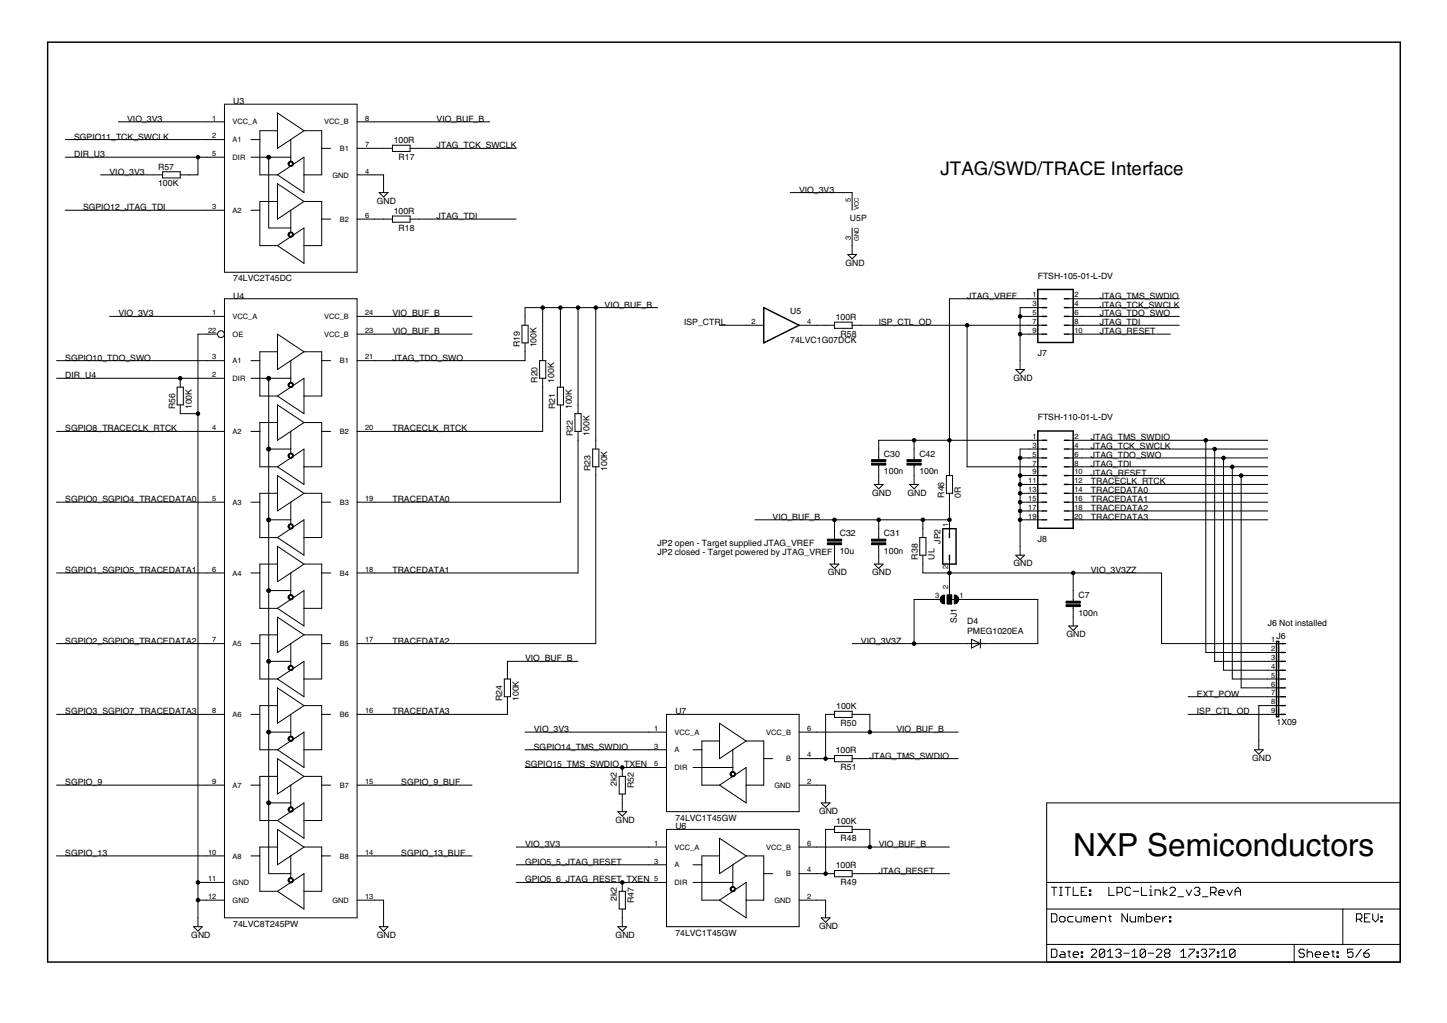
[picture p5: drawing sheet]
<svg xmlns="http://www.w3.org/2000/svg" width="297mm" height="210mm" viewBox="0 0 297 210" stroke-linecap="round" stroke-linejoin="round" font-family="sans-serif">
<g fill="#000" stroke="#000" stroke-width=".3">
<path d="M9.8 8.7v188.7zM9.8 8.7h277.6zM287.4 8.7v188.7zM213 59.4v10.9zM213 59.4h7.3zM156.8 63.1l7.2 3.6zM156.8 63.1v7.3zM156.8 70.4l7.2-3.7zM213 70.3h7.3zM214 61.3h.9zM214 63.1h.9zM214 64.9h.9z"/>
<path d="M214 66.7h.9zM214 68.6h.9zM218.5 61.3h.9zM218.5 63.1h.9zM218.5 64.9h.9zM218.5 66.7h.9zM218.5 68.6h.9zM220.3 59.4v10.9zM213 88.4v20zM214 90.3h.9zM214 92.1h.9zM214 94h.9z"/>
<path d="M214 95.8h.9zM214 97.6h.9zM214 99.4h.9zM218.5 90.3h.9zM218.5 92.1h.9zM218.5 94h.9zM218.5 95.8h.9zM218.5 97.6h.9zM218.5 99.4h.9zM213 88.4h7.3zM193.5 115.7h2.8zM193.5 108.5v7.2z"/>
<path d="M194.9 113.9v.9zM194.9 109.4v.9zM196.3 108.5v7.2zM193.5 108.5h2.8zM213 108.4h7.3zM214 101.2h.9zM214 103h.9zM214 104.8h.9zM214 106.7h.9zM218.5 101.2h.9zM218.5 103h.9zM218.5 104.8h.9z"/>
<path d="M218.5 106.7h.9zM220.3 88.4v20zM262 131.6v15zM262 131.6h.5zM263 135.7h.9zM263 133.9h.9zM263 132.1h.9zM263 137.5h.9zM263 139.3h.9zM262 146.6v.4zM262 147h.5zM262.5 131.6v15.4z"/>
<path d="M263 146.6h.9zM263 141.1h.9zM263 143h.9zM263 144.8h.9zM9.8 197.4h277.6z"/>
</g>
<g fill="#000" stroke="#000" stroke-width=".21">
<path d="M31.6 35.9h1.8zM20.7 35.9h10.9zM33.4 36.5h3.6zM33.4 35.2v1.3zM33.4 35.2h3.6zM37 35.2v1.3zM37 35.9h1.8zM38.8 35.9h1.8zM13.4 32.3h27.2zM40.6 32.3v3.6zM42.4 28.6h3.7zM42.4 32.3h3.7z"/>
<path d="M42.4 25h3.7zM24.3 25h18.1zM13.4 28.6h29zM40.6 32.3h1.8zM46.1 21.4h27.2zM53.3 28.6v7.3zM53.3 26.8v1.8zM53.3 26.8h3.7zM51.5 28.6h1.8zM51.5 32.3h3.7zM57 23.2l5.4 3.6zM57 26.8v3.6z"/>
<path d="M57 23.2v3.6zM57 35.9l5.4 3.6zM53.3 35.9h3.7zM57 37.7l5.4 3.6zM57 30.4l2.7-1.8zM59.7 32.3v.9zM59.7 28.6v3.7zM55.2 32.3h4.5zM59.7 28.6l2.7-1.8zM57 35.9l5.4-3.6zM62.4 35.9v3.6zM62.4 32.3v3.6z"/>
<path d="M62.4 35.9h3.6zM66 30.4v5.5zM66 26.8v3.6zM62.4 26.8h3.6zM66 30.4h1.9zM73.3 21.4v34.5zM73.3 25h3.6zM73.3 35.9h3.6zM73.3 30.4h3.6zM76.9 25h23.6zM77.8 39.5h1.9zM78.7 37.7v1.8z"/>
<path d="M78.7 30.4h1.9zM78.7 35.9v1.8zM76.9 35.9h1.8zM76.9 30.4h1.8zM79.7 39.5l-1 .9zM80.6 31.1h3.6zM80.6 29.8v1.3zM80.6 29.8h3.6zM84.2 29.8v1.3zM84.2 30.4h1.8zM86 30.4h20zM174.9 39.5v3.6z"/>
<path d="M162.2 39.5h12.7zM42.4 43.1h3.7zM13.4 43.1h29zM46.1 21.4v34.5zM53.3 43.1v7.3zM53.3 41.3v1.8zM53.3 41.3h3.7zM51.5 43.1h1.8zM55.2 32.3v14.5zM57 41.3v3.7zM57 37.7v3.6zM57 50.4l5.4 3.6z"/>
<path d="M53.3 50.4h3.7zM57 45l2.7-1.9zM59.7 46.8v.9zM59.7 43.1v3.7zM55.2 46.8h4.5zM59.7 43.1l2.7-1.8zM57 50.4l5.4-3.6zM62.4 50.4v3.6zM62.4 46.8v3.6zM62.4 50.4h3.6zM66 45v5.4zM66 41.3v3.7z"/>
<path d="M62.4 41.3h3.6zM66 45h1.9zM46.1 55.9h27.2zM73.3 45h3.6zM77.8 39.5l.9 .9zM78.7 45h1.9zM76.9 45h1.8zM80.6 45.6h3.6zM80.6 44.3v1.3zM80.6 44.3h3.6zM84.2 44.3v1.3zM84.2 45h1.8z"/>
<path d="M86 45h20zM174 52.2h1.8zM174.9 46.8v3.6zM174.9 50.4v1.8zM174 52.2l.9 .9zM175.8 52.2l-.9 .9zM36.4 79.4v3.7zM37 77.6v1.8zM11.6 77.6h25.4zM36.4 79.4h1.2zM40.6 68.6h1.8zM42.4 74h3.7z"/>
<path d="M42.4 77.6h3.7zM42.4 64.9h3.7zM42.4 68.6h2.3zM22.5 64.9h19.9zM11.6 74h30.8zM37 77.6h5.4zM46.1 61.3h27.2zM53.3 72.2v1.8zM53.3 72.2h3.7zM51.5 74h1.8zM51.5 77.6h3.7zM57 68.6l5.4 3.6z"/>
<path d="M57 72.2v3.6zM57 68.6v3.6zM57 75.8l2.7-1.8zM59.7 77.6v.9zM59.7 74v3.6zM55.2 77.6h4.5zM59.7 74l2.7-1.8zM57 81.3l5.4-3.7zM66 72.2v1.8zM62.4 72.2h3.6zM66 74h1.9zM73.3 61.3v127z"/>
<path d="M73.3 64.9h3.6zM73.3 74h3.6zM73.3 68.6h3.6zM76.9 74h30.9zM76.9 64.9h20zM76.9 68.6h20zM107.1 66.7v3.7zM107.8 64.9v1.8zM107.8 70.4v1.8zM107.8 72.2v1.8zM107.8 63.1v1.8zM107.8 63.1h3.6z"/>
<path d="M108.4 66.7v3.7zM107.1 66.7h1.3zM107.1 70.4h1.3zM110.8 74v3.6zM111.4 72.2v1.8zM111.4 77.6v1.8zM111.4 63.1h3.6zM111.4 63.1v9.1zM112 74v3.6zM110.8 74h1.2zM110.8 77.6h1.2zM114.4 79.4v3.7z"/>
<path d="M115 77.6v1.8zM115 63.1h3.7zM115 63.1v14.5zM114.4 79.4h1.3zM118.7 63.1h3.6zM122.3 63.1h12.7zM153.2 66.7h3.6zM147.7 66.7h5.5zM164 66.7h3.7zM169.5 66.7h1.8zM167.7 66.7h1.8zM171.3 67.4h3.6z"/>
<path d="M171.3 66.1v1.3zM171.3 66.1h3.6zM174.9 66.1v1.3zM174.9 66.7h1.8zM176.7 66.7h21.8zM194.9 61.3v29zM198.5 66.7h12.7zM208.5 75.8h1.8zM209.4 74v1.8zM208.5 75.8l.9 .9zM209.4 63.1v1.8zM209.4 64.9v3.7z"/>
<path d="M209.4 68.6v5.4zM210.3 75.8l-.9 .9zM211.2 61.3h1.8zM211.2 63.1h1.8zM211.2 64.9h1.8zM211.2 66.7h1.8zM211.2 68.6h1.8zM209.4 63.1h1.8zM209.4 64.9h1.8zM209.4 68.6h1.8zM194.9 61.3h16.3zM213 61.3h1z"/>
<path d="M213 63.1h1zM213 64.9h1zM213 66.7h1zM213 68.6h1zM219.4 61.3h.9zM219.4 63.1h.9zM219.4 64.9h.9zM219.4 66.7h.9zM219.4 68.6h.9zM220.3 61.3h1.8zM220.3 63.1h1.8zM220.3 64.9h1.8z"/>
<path d="M220.3 66.7h1.8zM220.3 68.6h1.8zM222.1 61.3h20zM222.1 63.1h20zM222.1 64.9h20zM222.1 66.7h20zM222.1 68.6h18.2zM37 83.1v1.8zM37 84.9h3.6zM37.6 79.4v3.7zM36.4 83.1h1.2zM40.6 68.6v16.3z"/>
<path d="M42.4 88.5h3.7zM11.6 88.5h30.8zM53.3 74v7.3zM53.3 88.5v7.3zM53.3 86.7v1.8zM53.3 86.7h3.7zM51.5 88.5h1.8zM55.2 77.6v14.5zM55.2 92.1v14.6zM57 81.3l5.4 3.6zM53.3 81.3h3.7zM57 83.1l5.4 3.6z"/>
<path d="M57 86.7v3.6zM57 83.1v3.6zM57 95.8l5.4 3.6zM53.3 95.8h3.7zM57 97.6l5.4 3.6zM57 90.3l2.7-1.8zM59.7 92.1v.9zM59.7 88.5v3.6zM55.2 92.1h4.5zM62.4 81.3v3.6zM62.4 77.6v3.7zM62.4 81.3h3.6z"/>
<path d="M59.7 88.5l2.7-1.8zM57 95.8l5.4-3.7zM62.4 95.8v3.6zM62.4 92.1v3.7zM62.4 95.8h3.6zM66 74v7.3zM66 88.5v7.3zM66 86.7v1.8zM62.4 86.7h3.6zM66 88.5h1.9zM73.3 88.5h3.6zM76.9 88.5h34.5z"/>
<path d="M111.4 79.4v9.1zM115 83.1v1.8zM115.7 79.4v3.7zM114.4 83.1h1.3zM118 84.9v3.6zM118.7 83.1v1.8zM118.7 88.5v1.8zM118.7 63.1v20zM119.3 84.9v3.6zM118 84.9h1.3zM118 88.5h1.3zM121.7 92.1v3.7z"/>
<path d="M122.3 90.3v1.8zM122.3 95.8v1.8zM122.3 63.1v27.2zM122.9 92.1v3.7zM121.7 92.1h1.2zM121.7 95.8h1.2zM179.5 99.4h1.8zM180.4 92.1v1.9zM180.4 95.8v1.8zM180.4 94v.3zM180.4 95.4v.4zM180.4 97.6v1.8z"/>
<path d="M180.4 90.3v1.8zM180.4 90.3h7.2zM181.3 99.4l-.9 .9zM186.7 99.4h1.8zM187.6 92.1v1.9zM187.6 95.8v1.8zM187.6 94v.3zM187.6 95.4v.4zM187.6 97.6v1.8zM187.6 90.3h7.3zM187.6 90.3v1.8zM188.5 99.4l-.9 .9z"/>
<path d="M194.3 97.6v3.6zM194.9 95.8v1.8zM194.9 90.3v5.5zM194.3 97.6h1.2zM198.5 66.7v29.1zM209.4 92.1v1.9zM209.4 94v3.6zM209.4 97.6v1.8zM209.4 99.4v1.8zM211.2 90.3h1.8zM211.2 92.1h1.8zM211.2 94h1.8z"/>
<path d="M211.2 95.8h1.8zM211.2 97.6h1.8zM211.2 99.4h1.8zM209.4 92.1h1.8zM209.4 94h1.8zM209.4 97.6h1.8zM209.4 99.4h1.8zM198.5 95.8h12.7zM194.9 90.3h16.3zM213 90.3h1zM213 92.1h1zM213 94h1z"/>
<path d="M213 95.8h1zM213 97.6h1zM213 99.4h1zM219.4 90.3h.9zM219.4 92.1h.9zM219.4 94h.9zM219.4 95.8h.9zM219.4 97.6h.9zM219.4 99.4h.9zM220.3 90.3h1.8zM220.3 92.1h1.8zM220.3 94h1.8z"/>
<path d="M220.3 95.8h1.8zM220.3 97.6h1.8zM220.3 99.4h1.8zM222.1 90.3h25.4zM222.1 92.1h27.2zM222.1 94h29.1zM222.1 95.8h30.9zM222.1 97.6h32.7zM222.1 99.4h38.1zM247.5 90.3h12.7zM249.3 92.1h10.9zM251.2 94h9z"/>
<path d="M253 95.8h7.2zM254.8 97.6h5.4zM42.4 103h3.7zM42.4 117.6h3.7zM11.6 103h30.8zM11.6 117.6h30.8zM53.3 103v7.3zM53.3 101.2v1.8zM53.3 101.2h3.7zM51.5 103h1.8zM53.3 115.7v1.9zM53.3 115.7h3.7z"/>
<path d="M51.5 117.6h1.8zM57 101.2v3.6zM57 97.6v3.6zM57 110.3l5.4 3.6zM53.3 110.3h3.7zM57 112.1l5.4 3.6zM57 115.7v3.7zM57 112.1v3.6zM57 104.8l2.7-1.8zM59.7 106.7v.9zM59.7 103v3.7zM55.2 106.7h4.5z"/>
<path d="M57 119.4l2.7-1.8zM59.7 103l2.7-1.8zM57 110.3l5.4-3.6zM62.4 110.3v3.6zM62.4 106.7v3.6zM62.4 110.3h3.6zM59.7 117.6l2.7-1.9zM66 103v7.3zM66 101.2v1.8zM62.4 101.2h3.6zM66 103h1.9zM66 115.7v1.9z"/>
<path d="M62.4 115.7h3.6zM66 117.6h1.9zM73.3 117.6h3.6zM73.3 103h3.6zM76.9 117.6h41.8zM76.9 103h38.1zM115 84.9v18.1zM118.7 90.3v27.3zM170.4 115.7h1.8zM171.3 113.9v1.8zM170.4 115.7l.9 .9zM171.3 108.5v1.8z"/>
<path d="M171.3 112.1v1.8zM171.3 110.3v.4zM171.3 111.7v.4zM155 106.7h16.3zM171.3 106.7v1.8zM172.2 115.7l-.9 .9zM179.5 115.7h1.8zM180.4 108.5v1.8zM180.4 112.1v1.8zM180.4 110.3v.4zM180.4 111.7v.4zM180.4 113.9v1.8z"/>
<path d="M179.5 115.7l.9 .9zM179.5 99.4l.9 .9zM171.3 106.7h9.1zM180.4 106.7v1.8zM181.3 115.7l-.9 .9zM186.7 99.4l.9 .9zM188.8 110.3v3.6zM189.4 108.5v1.8zM189.4 113.9v1.8zM189.4 115.7v1.9zM189.4 117.6h5.5zM180.4 106.7h9z"/>
<path d="M189.4 106.7v1.8zM190.1 110.3v3.6zM188.8 110.3h1.3zM188.8 113.9h1.3zM194.9 119.4v1.8zM194.9 101.2v1.8zM194.9 106.7v1.8zM194.9 115.7v1.9zM194.9 114.8v.9zM194.9 108.5v.9zM194.9 117.6h25.4zM194.9 117.6v1.8z"/>
<path d="M189.4 106.7h5.5zM194.9 103v3.7zM195.5 97.6v3.6zM194.3 101.2h1.2zM208.5 113.9h1.8zM209.4 112.1v1.8zM208.5 113.9l.9 .9zM209.4 101.2v1.8zM209.4 103v1.8zM209.4 104.8v1.9zM209.4 106.7v5.4zM210.3 113.9l-.9 .9z"/>
<path d="M211.2 101.2h1.8zM211.2 103h1.8zM211.2 104.8h1.8zM211.2 106.7h1.8zM209.4 101.2h1.8zM209.4 103h1.8zM209.4 104.8h1.8zM209.4 106.7h1.8zM213 101.2h1zM213 103h1zM213 104.8h1zM213 106.7h1z"/>
<path d="M219.4 101.2h.9zM219.4 103h.9zM219.4 104.8h.9zM219.4 106.7h.9zM220.3 117.6h18.1zM220.3 101.2h1.8zM220.3 103h1.8zM220.3 104.8h1.8zM220.3 106.7h1.8zM222.1 106.7h38.1zM222.1 104.8h38.1zM222.1 103h38.1z"/>
<path d="M222.1 101.2h38.1zM238.4 117.6v14.5zM42.4 132.1h3.7zM11.6 132.1h30.8zM53.3 117.6v7.2zM53.3 132.1v7.2zM53.3 130.3v1.8zM53.3 130.3h3.7zM51.5 132.1h1.8zM55.2 106.7v14.5zM55.2 121.2v14.5zM57 124.8l5.4 3.6z"/>
<path d="M53.3 124.8h3.7zM57 126.6l5.4 3.7zM57 130.3v3.6zM57 126.6v3.7zM57 139.3l5.4 3.7zM53.3 139.3h3.7zM59.7 121.2v.9zM59.7 117.6v3.6zM55.2 121.2h4.5zM57 133.9l2.7-1.8zM59.7 135.7v.9zM59.7 132.1v3.6z"/>
<path d="M55.2 135.7h4.5zM57 124.8l5.4-3.6zM62.4 124.8v3.6zM62.4 121.2v3.6zM62.4 124.8h3.6zM59.7 132.1l2.7-1.8zM57 139.3l5.4-3.6zM62.4 135.7v3.6zM62.4 139.3h3.6zM66 117.6v7.2zM66 132.1v7.2zM66 130.3v1.8z"/>
<path d="M62.4 130.3h3.6zM66 132.1h1.9zM73.3 132.1h3.6zM76.9 132.1h45.4zM103.5 139.3v3.7zM104.2 137.5v1.8zM104.2 135.7v1.8zM104.2 135.7h14.5zM103.5 139.3h1.3zM122.3 97.6v34.5zM174.9 132.1h12.7zM187.6 123v9.1z"/>
<path d="M191.3 123h1.8zM187.6 123h3.7zM194.4 122.1v1.8zM194.4 122.1h.5zM194.9 122.1h.4zM194.9 121.2v.9zM194.9 123h1.8zM195.3 122.1v1.8zM194.4 123.9h.9zM198.5 132.1h1.8zM196.7 123h1.8zM187.6 132.1h10.9z"/>
<path d="M198.5 123h14.5zM199.4 133l1.9-.9zM199.4 131.2v1.8zM199.4 131.2l1.9 .9zM201.3 131.2v.9zM201.3 132.1v.9zM200.3 132.1h1.9zM213 123v9.1zM202.2 132.1h10.8zM219.4 128.4h1.8zM220.3 121.2v1.8zM220.3 124.8v1.8z"/>
<path d="M220.3 123v.4zM220.3 124.4v.4zM220.3 126.6v1.8zM219.4 128.4l.9 .9zM220.3 117.6v3.6zM221.2 128.4l-.9 .9zM238.4 132.1h21.8zM247.5 90.3v43.6zM249.3 92.1v43.6zM251.2 94v43.5zM253 95.8v43.5zM260.2 132.1h1.8z"/>
<path d="M260.2 133.9h1.8zM260.2 135.7h1.8zM260.2 137.5h1.8zM260.2 139.3h1.8zM247.5 133.9h12.7zM249.3 135.7h10.9zM251.2 137.5h9zM253 139.3h7.2zM262 135.7h1zM262 133.9h1zM262 132.1h1zM262 137.5h1z"/>
<path d="M262 139.3h1zM42.4 146.6h3.7zM11.6 146.6h30.8zM53.3 146.6v7.2zM53.3 144.8v1.8zM53.3 144.8h3.7zM51.5 146.6h1.8zM53.3 159.3h3.7zM55.2 135.7v14.5zM55.2 150.2v14.5zM57 141.1l5.4 3.7zM57 144.8v3.6z"/>
<path d="M57 141.1v3.7zM57 153.8l5.4 3.7zM53.3 153.8h3.7zM57 155.7l5.4 3.6zM57 155.7v3.6zM57 148.4l2.7-1.8zM59.7 150.2v.9zM59.7 146.6v3.6zM55.2 150.2h4.5zM62.4 139.3v3.7zM59.7 146.6l2.7-1.8zM57 153.8l5.4-3.6z"/>
<path d="M62.4 153.8v3.7zM62.4 150.2v3.6zM62.4 153.8h3.6zM59.7 161.1l2.7-1.8zM66 146.6v7.2zM66 144.8v1.8zM62.4 144.8h3.6zM66 146.6h1.9zM62.4 159.3h3.6zM73.3 146.6h3.6zM76.9 146.6h27.3zM104.2 143v1.8z"/>
<path d="M104.2 144.8v1.8zM104.8 139.3v3.7zM103.5 143h1.3zM127.1 159.3v3.6zM127.1 159.3h1.3zM127.7 157.5v1.8zM107.8 157.5h19.9zM133.2 153.8h3.6zM133.2 157.5h3.6zM133.2 150.2h3.6zM107.8 150.2h25.4zM107.8 153.8h25.4z"/>
<path d="M127.7 157.5h5.5zM136.8 146.6h27.2zM144.1 152v1.8zM144.1 152h3.6zM142.3 153.8h1.8zM147.7 148.4l5.5 3.6zM147.7 152v3.7zM147.7 148.4v3.6zM147.7 155.7l2.7-1.9zM150.4 157.5v.9zM150.4 153.8v3.7zM142.3 157.5h8.1z"/>
<path d="M150.4 153.8l2.8-1.8zM147.7 161.1l5.5-3.6zM156.8 152v3.7zM153.2 152h3.6zM156.8 155.7h1.8zM164 146.6v19.9zM164 150.2h3.7zM164 155.7h3.7zM167.7 150.2h10.9zM167.7 155.7h1.8zM169.5 155.7h1.8zM169.5 146.6h1.8z"/>
<path d="M169.5 146.6v9.1zM171.3 156.3h3.6zM171.3 155v1.3zM171.3 147.2h3.6zM171.3 145.9v1.3zM171.3 155h3.6zM174.9 155v1.3zM171.3 145.9h3.6zM174.9 145.9v1.3zM174.9 155.7h1.8zM174.9 146.6h1.8zM176.7 155.7h20z"/>
<path d="M176.7 146.6h1.9zM178.6 150.2h18.1zM178.6 146.6v3.6zM254.8 97.6v43.5zM257.5 153.8h1.8zM258.4 152v1.8zM257.5 153.8l.9 .9zM258.4 144.8v7.2zM259.3 153.8l-.9 .9zM260.2 146.6h1.8zM260.2 141.1h1.8zM260.2 143h1.8z"/>
<path d="M260.2 144.8h1.8zM258.4 144.8h1.8zM254.8 141.1h5.4zM243.9 143h16.3zM243.9 146.6h16.3zM262 146.6h1zM262 141.1h1zM262 143h1zM262 144.8h1zM42.4 161.1h3.7zM42.4 175.6h3.7zM11.6 161.1h30.8z"/>
<path d="M11.6 175.6h30.8zM53.3 161.1v7.3zM53.3 159.3v1.8zM51.5 161.1h1.8zM53.3 173.8v1.8zM53.3 173.8h3.7zM51.5 175.6h1.8zM55.2 164.7v14.6zM57 159.3v3.6zM57 168.4l5.4 3.6zM53.3 168.4h3.7zM57 170.2l5.4 3.6z"/>
<path d="M57 173.8v3.6zM57 170.2v3.6zM57 162.9l2.7-1.8zM59.7 164.7v1zM59.7 161.1v3.6zM55.2 164.7h4.5zM57 177.4l2.7-1.8zM59.7 175.6v3.7zM55.2 179.3h4.5zM57 168.4l5.4-3.7zM62.4 168.4v3.6zM62.4 164.7v3.7z"/>
<path d="M62.4 168.4h3.6zM59.7 175.6l2.7-1.8zM57 182.9l5.4-3.6zM66 161.1v7.3zM66 159.3v1.8zM66 161.1h1.9zM66 173.8v1.8zM62.4 173.8h3.6zM66 175.6h1.9zM73.3 175.6h3.6zM73.3 161.1h3.6zM76.9 161.1h20z"/>
<path d="M76.9 175.6h20zM126.8 166.5h1.9zM127.1 162.9h1.3zM127.7 162.9v1.8zM127.7 164.7v1.8zM126.8 166.5l.9 .9zM128.4 159.3v3.6zM128.7 166.5l-1 .9zM133.2 177.4h3.6zM133.2 173.8h3.6zM106 173.8h27.2zM106 177.4h27.2z"/>
<path d="M136.8 146.6v19.9zM136.8 170.2h27.2zM144.1 153.8v7.3zM144.1 175.6v1.8zM144.1 175.6h3.6zM142.3 177.4h1.8zM147.7 161.1l5.5 3.6zM144.1 161.1h3.6zM147.7 172l5.5 3.6zM147.7 175.6v3.7zM147.7 172v3.6zM147.7 179.3l2.7-1.9z"/>
<path d="M153.2 161.1v3.6zM153.2 157.5v3.6zM153.2 161.1h3.6zM150.4 177.4l2.8-1.8zM156.8 155.7v5.4zM156.8 175.6v3.7zM153.2 175.6h3.6zM156.8 179.3h1.8zM136.8 166.5h27.2zM164 170.2v19.9zM164 161.1h3.7zM164 173.8h3.7z"/>
<path d="M164 179.3h3.7zM167.7 173.8h10.9zM167.7 179.3h1.8zM168.6 164.7h1.8zM169.5 162.9v1.8zM168.6 164.7l.9 1zM169.5 179.3h1.8zM169.5 170.2h1.8zM169.5 161.1v1.8zM167.7 161.1h1.8zM169.5 170.2v9.1zM170.4 164.7l-.9 1z"/>
<path d="M171.3 179.9h3.6zM171.3 178.6v1.3zM171.3 170.8h3.6zM171.3 169.5v1.3zM171.3 178.6h3.6zM174.9 178.6v1.3zM171.3 169.5h3.6zM174.9 169.5v1.3zM174.9 179.3h1.8zM174.9 170.2h1.8zM176.7 179.3h18.2zM176.7 170.2h1.9z"/>
<path d="M178.6 173.8h16.3zM178.6 170.2v3.6zM214.9 164.7h72.5zM287.4 164.7v16.4zM39.7 190.1h1.8zM40.6 188.3v1.8zM39.7 190.1l.9 1zM40.6 181.1v3.6zM40.6 184.7v3.6zM40.6 84.9v96.2zM41.5 190.1l-.9 1zM42.4 181.1h3.7z"/>
<path d="M42.4 184.7h3.7zM40.6 181.1h1.8zM40.6 184.7h1.8zM46.1 61.3v127zM53.3 175.6v7.3zM57 182.9l5.4 3.6zM53.3 182.9h3.7zM59.7 179.3v.9zM62.4 182.9v3.6zM62.4 179.3v3.6zM62.4 182.9h3.6zM66 175.6v7.3z"/>
<path d="M46.1 188.3h27.2zM73.3 184.7h3.6zM77.8 190.1h1.9zM78.7 188.3v1.8zM77.8 190.1l.9 1zM78.7 184.7v3.6zM76.9 184.7h1.8zM79.7 190.1l-1 1zM126.8 190.1h1.9zM127.1 182.9v3.6zM127.1 186.5h1.3zM127.1 182.9h1.3z"/>
<path d="M127.7 186.5v1.8zM127.7 181.1v1.8zM127.7 188.3v1.8zM126.8 190.1l.9 1zM106 181.1h21.7zM128.4 182.9v3.6zM128.7 190.1l-1 1zM133.2 181.1h3.6zM127.7 181.1h5.5zM136.8 170.2v19.9zM144.1 177.4v7.3zM147.7 184.7l5.5 3.6z"/>
<path d="M144.1 184.7h3.6zM150.4 181.1v.9zM150.4 177.4v3.7zM142.3 181.1h8.1zM147.7 184.7l5.5-3.6zM153.2 184.7v3.6zM153.2 181.1v3.6zM153.2 184.7h3.6zM156.8 179.3v5.4zM136.8 190.1h27.2zM164 184.7h3.7zM168.6 188.3h1.8z"/>
<path d="M169.5 186.5v1.8zM168.6 188.3l.9 .9zM169.5 184.7v1.8zM167.7 184.7h1.8zM170.4 188.3l-.9 .9zM214.9 197.4h50.8zM214.9 193.8v3.6zM214.9 193.8h50.8zM214.9 186.5v7.3zM214.9 181.1v5.4zM214.9 181.1h72.5zM214.9 164.7v16.4z"/>
<path d="M215.8 194.8v1.6zM215.8 196.4h.9zM215.8 182.1h1.2zM215.8 187.5v1.7zM215.8 189.2h.9zM216.4 182.1v1.6zM216.7 196.4l.3-.2zM215.8 194.8h.9zM216.7 189.2l.3-.3zM215.8 187.5h.9zM217 195v1.2zM216.7 194.8l.3 .2z"/>
<path d="M217 187.8v1.1zM216.7 187.5l.3 .3zM217.8 195.9l-.3 .3zM217.5 183.7h.6zM217.5 182.1h.6zM217.5 188.3v.6zM217.5 188.9l.3 .3zM217.8 195.3h.5zM217.5 196.2l.3 .2zM217.8 195.9h.8zM217.8 182.1v1.6zM217.8 189.2h.5z"/>
<path d="M217.8 188l-.3 .3zM218.3 195.3l.3 .3zM218.3 189.2l.3-.3zM217.8 188h.5zM218.6 195.6v.8zM217.8 196.4h.8zM218.6 182.1h1.1zM218.6 188.3v.6zM218.3 188l.3 .3zM219.2 195.3h.5zM219.2 182.1v1.6zM219.2 188.3v.6z"/>
<path d="M219.2 188.9l.3 .3zM219.5 195v1.2zM219.5 196.2l.2 .2zM219.5 188l-.3 .3zM219.5 189.2h.8zM220.3 195.6v.6zM220.3 195.6l.3-.3zM220.3 182.1v1.6zM220.3 183.7h1.1zM219.5 188h.8zM220.3 196.2l.3 .2zM220.6 195.3h.5z"/>
<path d="M220.9 188v.9zM220.9 188.9l.2 .3zM220.6 196.4h.5zM221.1 195.3l.3 .3zM221.1 189.2h.9zM221.4 195.6v.3zM220.3 195.9h1.1zM222 195.3h.2zM222 195.3v.3zM222 196.2h.2zM222 196.2v.2zM222 182.1v1.6z"/>
<path d="M222 183.7h1.1zM222 182.9h.5zM222 188v1.2zM222.2 195.3v.3zM222 195.6h.2zM222.2 196.2v.2zM222 196.4h.2zM222.5 188v1.2zM222.5 188h.3zM222.8 188l.3 .3zM222 182.1h1.1zM223.1 188.3v.9z"/>
<path d="M223.1 188.3l.3-.3zM223.4 188l.2 .3zM223.6 182.6h.3zM223.6 182.6v.3zM223.6 183.4h.3zM223.6 183.4v.3zM223.6 188.3v.9zM223.9 182.6v.3zM223.6 182.9h.3zM223.9 183.4v.3zM223.6 183.7h.3zM225.1 195.3l-1.1 1.1z"/>
<path d="M224.2 188.3v.6zM224.2 188.3l.3-.3zM224.3 194.8l-.3 .2zM224.2 188.9l.3 .3zM224.5 188h.5zM224.3 194.8h.5zM224.5 189.2h.5zM225 188l.3 .3zM224 196.4h1.1zM225.1 195v.3zM224.8 194.8l.3 .2zM225.3 188.3v.3z"/>
<path d="M224.2 188.6h1.1zM225.7 195v1.2zM225.7 195l.3-.2zM226.8 195l-1.1 1.2zM225.9 188v1.2zM225.9 188h.8zM226 194.8h.5zM225.7 196.2l.3 .2zM226.5 194.8l.3 .2zM226 196.4h.5zM226.7 188l.3 .3zM226.8 195v1.2z"/>
<path d="M226.8 196.2l-.3 .2zM227 188.3v.9zM227.4 195.3l.5-.5zM227.4 196.4h1.1zM227.5 188h.6zM227.6 182.1v1.6zM227.6 183.7h1.1zM227.8 187.8v1.1zM227.8 188.9l.3 .3zM227.9 194.8v1.6zM229 195l.3-.2zM229.3 194.8h.5z"/>
<path d="M229 196.2l.3 .2zM229.3 182.1v1.6zM229.3 182.1h.8zM229.8 194.8l.3 .2zM229.6 195.6h.2zM229.8 195.6l.3 .3zM229.3 196.4h.5zM230.1 195v.3zM230.1 195.3l-.3 .3zM230.1 195.9v.3zM230.1 196.2l-.3 .2zM230.1 182.1l.3 .2z"/>
<path d="M229.3 183.2h.8zM230.3 187.5v1.7zM230.3 187.5l1.1 1.7zM230.4 182.3v.6zM230.1 183.2l.3-.3zM230.7 195.6h1.1zM231 182.3v1.1zM231 183.4l.2 .3zM231.2 182.1l-.2 .2zM231.2 183.7h.6zM231.4 187.5v1.7zM231.2 182.1h.6z"/>
<path d="M232.1 183.4l-.3 .3zM232 188v.9zM232 188.9l.3 .3zM231.8 182.1l.3 .2zM232.3 189.2h.8zM232.4 195.3l.5-.5zM232.4 196.4h1.1zM232.6 182.9h1.2zM232.9 194.8v1.6zM233.1 188v1.2zM233.7 188v1.2zM233.7 188h.2z"/>
<path d="M233.9 188l.3 .3zM234 195v1.2zM234 195l.3-.2zM235.1 195l-1.1 1.2zM234.2 188.3v.9zM234.2 188.3l.3-.3zM234.3 194.8h.6zM234 196.2l.3 .2zM234.3 182.1v1.6zM234.3 183.7h1.1zM234.5 188l.3 .3zM234.8 188.3v.9z"/>
<path d="M234.9 194.8l.2 .2zM234.3 196.4h.6zM235.1 195v1.2zM235.1 196.2l-.2 .2zM235.3 187.5v1.7zM235.3 189.2h.9zM235.7 195.6h1.1zM236 182.6h.3zM236 183.7h.5zM236.2 189.2l.3-.3zM235.3 188h.9zM236.3 182.6v1.1z"/>
<path d="M236.3 181.8v.3zM236.5 188.3v.6zM236.2 188l.3 .3zM237 188.3v.6zM237.3 188l-.3 .3zM237.1 182.6v1.1zM237.1 182.6h.8zM237 188.9l.3 .3zM237.3 188h.5zM237.4 196.4l1.1-1.1zM237.4 195l.3-.2zM237.3 189.2h.5z"/>
<path d="M237.8 188l.3 .3zM237.9 182.6l.3 .3zM238.1 188.3v.3zM237 188.6h1.1zM237.7 194.8h.5zM238.2 182.9v.8zM237.4 196.4h1.1zM238.5 195v.3zM238.2 194.8l.3 .2zM238.7 188v1.2zM238.7 188.6l.5-.6zM238.8 182.1v1.6z"/>
<path d="M238.8 183.2l.8-.6zM239 195l.3-.2zM239 195.9v.3zM239 195.9l.3-.3zM239 195v.3zM239.2 188h.3zM239.3 194.8h.6zM239 196.2l.3 .2zM239 195.3l.3 .3zM239.3 195.6h.6zM238.8 183.2l.8 .5zM239.9 194.8l.3 .2z"/>
<path d="M239.9 195.6l.3 .3zM239.3 196.4h.6zM240.1 188h.2zM240.1 188v.3zM240.1 188.9h.2zM240.1 188.9v.3zM240.2 195v.3zM240.2 195.3l-.3 .3zM240.2 195.9v.3zM240.2 196.2l-.3 .2zM240.2 183.7l1.1-1.1zM240.3 188v.3z"/>
<path d="M240.1 188.3h.2zM240.3 188.9v.3zM240.1 189.2h.2zM240.2 182.3l.3-.2zM240.5 182.1h.5zM240.2 183.7h1.1zM241.3 182.3v.3zM241 182.1l.3 .2zM241.8 184h1.2zM242.4 195.3l.6-.5zM242.4 196.4h1.1zM243 194.8v1.6z"/>
<path d="M243.5 182.6l.6 1.1zM244.1 194.8h1.1zM244.1 196.2v.2zM244.6 182.6l-.5 1.1zM245.2 194.8v.2zM245.2 195l-1.1 1.2zM245.2 182.3l.2-.2zM245.4 182.1h.6zM245.2 183.4l.2 .3zM245.7 195.3h.3zM245.7 195.3v.3zM245.7 196.2h.3z"/>
<path d="M245.7 196.2v.2zM246 195.3v.3zM245.7 195.6h.3zM246 196.2v.2zM245.7 196.4h.3zM246 182.1l.3 .2zM245.7 182.9h.3zM246 182.9l.3 .3zM245.4 183.7h.6zM246.3 182.3v.3zM246.3 182.6l-.3 .3zM246.3 183.2v.2z"/>
<path d="M246.3 183.4l-.3 .3zM246.6 195l.2-.2zM246.8 194.8h.6zM246.6 196.2l.2 .2zM246.8 184h1.2zM247.4 194.8l.3 .2zM247.1 195.6h.3zM247.4 195.6l.3 .3zM246.8 196.4h.6zM247.7 195v.3zM247.7 195.3l-.3 .3zM247.7 195.9v.3z"/>
<path d="M247.7 196.2l-.3 .2zM248.2 194.8h1.1zM248.2 196.2v.2zM248.5 182.1v1.6zM248.5 182.1h.9zM249.1 183.2l.5 .5zM249.3 194.8v.2zM249.3 195l-1.1 1.2zM249.4 182.1l.2 .2zM248.5 183.2h.9zM249.6 182.3v.6zM249.6 182.9l-.2 .3z"/>
<path d="M249.9 195.3h.3zM249.9 195.3v.3zM249.9 196.2h.3zM249.9 196.2v.2zM250.2 195.3v.3zM249.9 195.6h.3zM250.2 196.2v.2zM249.9 196.4h.3zM250.2 182.9v.5zM250.2 182.9l.3-.3zM250.2 183.4l.3 .3zM250.5 182.6h.5z"/>
<path d="M250.7 195.3l.6-.5zM250.7 196.4h1.2zM250.5 183.7h.5zM251 182.6l.3 .3zM251.3 194.8v1.6zM251.3 182.9v.3zM250.2 183.2h1.1zM251.9 182.6l.5 1.1zM252.4 195v1.2zM252.4 195l.3-.2zM252.4 196.2l1.1-1.2zM253 182.6l-.6 1.1z"/>
<path d="M252.7 194.8h.5zM252.4 196.2l.3 .2zM253.2 194.8l.3 .2zM252.7 196.4h.5zM253.5 195v1.2zM253.2 196.4l.3-.2zM253.5 182.6v1.1zM253.5 182.6l.6-.5zM253.5 182.9h1.2zM254.1 182.1l.6 .5zM254.7 182.6v1.1zM265.7 193.8v3.6z"/>
<path d="M265.7 193.8h10zM265.7 197.4h21.7zM266.7 195v.3zM266.7 195.3l.2 .3zM266.9 194.8l-.2 .2zM266.9 195.6h.6zM266.7 196.2l.2 .2zM266.9 194.8h.6zM267.5 195.6l.3 .3zM266.9 196.4h.6zM267.5 194.8l.3 .2zM267.8 195.9v.3z"/>
<path d="M267.8 196.2l-.3 .2zM268.3 194.8v1.6zM268.3 195.6l.3-.3zM268.6 195.3h.6zM269.2 195.3l.2 .3zM269.4 195.6v.8zM270 195.6v.6zM270 195.6l.3-.3zM270 196.2l.3 .2zM270.3 195.3h.5zM270.3 196.4h.5zM270.8 195.3l.3 .3z"/>
<path d="M271.1 195.6v.3zM270 195.9h1.1zM271.7 195.6v.6zM271.7 195.6l.2-.3zM271.7 196.2l.2 .2zM271.9 195.3h.6zM271.9 196.4h.6zM272.5 195.3l.3 .3zM272.8 195.6v.3zM271.7 195.9h1.1zM273.3 195.3h.6zM273.6 195v1.2z"/>
<path d="M273.6 196.2l.3 .2zM274.4 195.3h.3zM274.4 195.3v.3zM274.4 196.2h.3zM274.4 196.2v.2zM274.7 195.3v.3zM274.4 195.6h.3zM274.7 196.2v.2zM274.4 196.4h.3zM275.7 186.5v7.3zM214.9 186.5h60.8zM275.7 193.8h11.7z"/>
<path d="M276.6 194.8v.8zM276.6 195.6l.6-.3zM276.6 196.2l.3 .2zM277.2 195.3h.3zM277.5 195.3l.2 .3zM276.9 196.4h.6zM276.6 194.8h1.1zM277.7 195.6v.6zM277.7 196.2l-.2 .2zM279.4 194.8l-1.1 1.6zM278.4 187.5v1.7zM278.4 187.5h.9z"/>
<path d="M279 188.6l.6 .6zM279.3 187.5l.3 .3zM278.4 188.6h.9zM279.6 187.8v.5zM279.6 188.3l-.3 .3zM280 195.6v.6zM280 196.2l.2 .2zM280.1 187.5v1.7zM280.1 189.2h1.1zM280.1 188.3h.6zM280.2 196.4h.6zM280 195.6l.5-.6z"/>
<path d="M280.8 196.4l.3-.2zM280 195.6h.8zM280.5 195l.6-.2zM281.1 195.9v.3zM280.8 195.6l.3 .3zM280.1 187.5h1.1zM281.8 187.5v1.1zM281.8 188.6l.5 .6zM282.3 189.2l.6-.6zM282.9 187.5v1.1zM283.5 188h.2zM283.5 188v.3z"/>
<path d="M283.5 188.9h.2zM283.5 188.9v.3zM283.7 188v.3zM283.5 188.3h.2zM283.7 188.9v.3zM283.5 189.2h.2zM275.7 186.5h11.7zM287.4 186.5v7.3zM287.4 193.8v3.6zM287.4 181.1v5.4z"/>
<path d="M59.3 33.2a.55 .55 0 0 1 .9 .2 .55 .55 0 0 1-.4 .8 .55 .55 0 0 1-.7-.6h.2a.37 .37 0 0 1 .6-.3 .37 .37 0 0 1 0 .6 .37 .37 0 0 1-.5-.1l-.1-.2h-.2z" fill-rule="evenodd"/>
<path d="M59.3 47.7a.55 .55 0 0 1 .9 .2 .55 .55 0 0 1-.4 .8 .55 .55 0 0 1-.7-.6h.2a.37 .37 0 0 1 .6-.3 .37 .37 0 0 1 0 .6 .37 .37 0 0 1-.5-.1l-.1-.2h-.2z" fill-rule="evenodd"/>
<path d="M59.3 78.6a.54 .54 0 0 1 .9 .2 .54 .54 0 0 1-.4 .7 .54 .54 0 0 1-.7-.5h.2a.37 .37 0 0 1 .6-.3 .37 .37 0 0 1 0 .6 .37 .37 0 0 1-.5-.2l-.1-.1h-.2z" fill-rule="evenodd"/>
<path d="M59.3 93.1a.55 .55 0 0 1 .9 .2 .55 .55 0 0 1-.4 .7 .55 .55 0 0 1-.7-.5h.2a.37 .37 0 0 1 .6-.3 .37 .37 0 0 1 0 .6 .37 .37 0 0 1-.5-.1l-.1-.2h-.2z" fill-rule="evenodd"/>
<path d="M59.3 107.6a.55 .55 0 0 1 .9 .2 .55 .55 0 0 1-.4 .8 .55 .55 0 0 1-.7-.6h.2a.37 .37 0 0 1 .6-.3 .37 .37 0 0 1 0 .6 .37 .37 0 0 1-.5-.1l-.1-.2h-.2z" fill-rule="evenodd"/>
<path d="M59.3 122.1a.55 .55 0 0 1 .9 .2 .55 .55 0 0 1-.4 .8 .55 .55 0 0 1-.7-.6h.2a.37 .37 0 0 1 .6-.3 .37 .37 0 0 1 0 .6 .37 .37 0 0 1-.5-.1l-.1-.2h-.2z" fill-rule="evenodd"/>
<path d="M59.3 136.7a.55 .55 0 0 1 .9 .1 .55 .55 0 0 1-.4 .8 .55 .55 0 0 1-.7-.5h.2a.37 .37 0 0 1 .6-.4 .37 .37 0 0 1 0 .6 .37 .37 0 0 1-.5-.1l-.1-.1h-.2z" fill-rule="evenodd"/>
<path d="M193.3 122.3l.6-.2v1.8a.92 .92 0 0 1-.9-.6 .92 .92 0 0 1 .3-1z" fill-rule="evenodd"/>
<path d="M195.9 122.1a.91 .91 0 0 1 .9 .9 .91 .91 0 0 1-.9 .9z" fill-rule="evenodd"/>
<path d="M59.3 151.2a.55 .55 0 0 1 .9 .1 .55 .55 0 0 1-.4 .8 .55 .55 0 0 1-.7-.5h.2a.37 .37 0 0 1 .6-.3 .37 .37 0 0 1 0 .6 .37 .37 0 0 1-.5-.2l-.1-.1h-.2z" fill-rule="evenodd"/>
<path d="M150.1 158.4a.54 .54 0 0 1 .8 .2 .54 .54 0 0 1-.4 .8 .54 .54 0 0 1-.6-.6h.2a.37 .37 0 0 1 .5-.3 .37 .37 0 0 1 .1 .6 .37 .37 0 0 1-.6-.1v-.2h-.2z" fill-rule="evenodd"/>
<path d="M59.3 165.7a.54 .54 0 0 1 .9 .2 .54 .54 0 0 1-.4 .7 .54 .54 0 0 1-.7-.5h.2a.37 .37 0 0 1 .6-.3 .37 .37 0 0 1 0 .6 .37 .37 0 0 1-.5-.2l-.1-.1h-.2z" fill-rule="evenodd"/>
<path d="M59.3 180.2a.54 .54 0 0 1 .9 .2 .54 .54 0 0 1-.4 .8 .54 .54 0 0 1-.7-.6h.2a.37 .37 0 0 1 .6-.3 .37 .37 0 0 1 0 .6 .37 .37 0 0 1-.5-.1l-.1-.2h-.2z" fill-rule="evenodd"/>
<path d="M150.1 182a.54 .54 0 0 1 .8 .2 .54 .54 0 0 1-.4 .8 .54 .54 0 0 1-.6-.6h.2a.37 .37 0 0 1 .5-.3 .37 .37 0 0 1 .1 .6 .37 .37 0 0 1-.6-.1v-.2h-.2z" fill-rule="evenodd"/>
<circle cx="40.6" cy="32.3" r=".36"/>
<circle cx="55.1" cy="32.3" r=".41"/>
<circle cx="37" cy="77.6" r=".36"/>
<circle cx="55.1" cy="77.6" r=".41"/>
<circle cx="111.4" cy="63.1" r=".36"/>
<circle cx="115" cy="63.1" r=".36"/>
<circle cx="118.7" cy="63.1" r=".36"/>
<circle cx="122.3" cy="63.1" r=".36"/>
<circle cx="198.5" cy="66.7" r=".36"/>
<circle cx="209.4" cy="64.9" r=".36"/>
<circle cx="209.4" cy="68.6" r=".36"/>
<circle cx="40.6" cy="84.9" r=".36"/>
<circle cx="55.1" cy="92.1" r=".41"/>
<circle cx="187.6" cy="90.3" r=".36"/>
<circle cx="194.9" cy="90.3" r=".36"/>
<circle cx="209.4" cy="97.6" r=".36"/>
<circle cx="209.4" cy="94" r=".36"/>
<circle cx="209.4" cy="99.4" r=".36"/>
<circle cx="247.5" cy="90.3" r=".36"/>
<circle cx="249.3" cy="92.1" r=".36"/>
<circle cx="251.2" cy="94" r=".36"/>
<circle cx="253" cy="95.8" r=".36"/>
<circle cx="254.8" cy="97.6" r=".36"/>
<circle cx="55.1" cy="106.7" r=".41"/>
<circle cx="171.3" cy="106.7" r=".36"/>
<circle cx="180.4" cy="106.7" r=".36"/>
<circle cx="189.4" cy="106.7" r=".36"/>
<circle cx="194.9" cy="117.6" r=".36"/>
<circle cx="194.9" cy="106.7" r=".36"/>
<circle cx="209.4" cy="104.8" r=".36"/>
<circle cx="209.4" cy="103" r=".36"/>
<circle cx="209.4" cy="101.2" r=".36"/>
<circle cx="209.4" cy="106.7" r=".36"/>
<circle cx="220.3" cy="117.6" r=".36"/>
<circle cx="55.1" cy="135.7" r=".41"/>
<circle cx="55.1" cy="121.2" r=".41"/>
<circle cx="187.6" cy="132.1" r=".36"/>
<circle cx="55.1" cy="150.2" r=".41"/>
<circle cx="127.7" cy="157.5" r=".36"/>
<circle cx="169.5" cy="155.7" r=".36"/>
<circle cx="178.6" cy="150.2" r=".36"/>
<circle cx="55.1" cy="164.7" r=".41"/>
<circle cx="169.5" cy="179.3" r=".36"/>
<circle cx="178.6" cy="173.8" r=".36"/>
<circle cx="40.6" cy="181.1" r=".36"/>
<circle cx="40.6" cy="184.7" r=".36"/>
<circle cx="127.7" cy="181.1" r=".36"/>
</g>
<path d="M178.9 95h2.9v.4h-2.9zM178.9 94.3h2.9v.4h-2.9zM186.2 95h2.9v.4h-2.9zM186.2 94.3h2.9v.4h-2.9zM169.8 111.4h3v.4h-3zM169.8 110.6h3v.4h-3zM178.9 111.4h2.9v.4h-2.9zM178.9 110.6h2.9v.4h-2.9zM194.5 122.1h.8v1.8h-.8zM218.8 124.1h3v.4h-3zM218.8 123.4h3v.3h-3z" fill="#000" stroke="#000" stroke-width=".21"/>
<circle cx="45.4" cy="68.6" r=".7" fill="none" stroke="#000" stroke-width=".21"/>
<text font-size="7.5" x="220.3" y="175.6">NXP Semiconductors</text>
<text font-size="4.4" x="193.1" y="35.9">JTAG/SWD/TRACE Interface</text>
<g font-size="2.1">
<text x="47.9" y="21.4">U3</text>
<text x="15.2" y="28.6">SGPIO11_TCK_SWCLK</text>
<text x="26.1" y="25">VIO_3V3</text>
<text x="80.8" y="29.4">100R</text>
<text x="89.6" y="25">VIO_BUF_B</text>
<text x="15.2" y="32.3">DIR_U3</text>
<text x="22.5" y="35.9">VIO_3V3</text>
<text x="32.5" y="34.8">R57</text>
<text x="81.8" y="32.8">R17</text>
<text x="89.6" y="30.4">JTAG_TCK_SWCLK</text>
<text x="32.5" y="38.2">100K</text>
<text x="77.4" y="41.8">GND</text>
<text x="164" y="39.5">VIO_3V3</text>
<text x="17" y="43.1">SGPIO12_JTAG_TDI</text>
<text x="80.8" y="43.9">100R</text>
<text x="81.8" y="47.3">R18</text>
<text x="89.6" y="45">JTAG_TDI</text>
<text x="174.5" y="45.4">U5P</text>
<text x="47.9" y="57.7">74LVC2T45DC</text>
<text x="173.6" y="54.5">GND</text>
<text x="213" y="57.2">FTSH-105-01-L-DV</text>
<text x="24.3" y="64.9">VIO_3V3</text>
<text x="47.9" y="61.3">U4</text>
<text x="80.6" y="64.9">VIO_BUF_B</text>
<text x="124.1" y="63.1">VIO_BUF_B</text>
<text x="162.2" y="64.5">U5</text>
<text x="171.6" y="65.6">100R</text>
<text x="198.5" y="61.3">JTAG_VREF</text>
<text x="225.7" y="61.3">JTAG_TMS_SWDIO</text>
<text x="225.7" y="63.1">JTAG_TCK_SWCLK</text>
<text x="225.7" y="64.9">JTAG_TDO_SWO</text>
<text x="80.6" y="68.6">VIO_BUF_B</text>
<text x="106.7" y="71.3" transform="rotate(-90 106.7 71.3)">R19</text>
<text x="110.1" y="71.3" transform="rotate(-90 110.1 71.3)">100K</text>
<text x="140.4" y="66.7">ISP_CTRL</text>
<text x="162.2" y="70.4">74LVC1G07DCK</text>
<text x="172.6" y="69.1">R58</text>
<text x="180.4" y="66.7">ISP_CTL_OD</text>
<text x="225.7" y="66.7">JTAG_TDI</text>
<text x="225.7" y="68.6">JTAG_RESET</text>
<text x="13.4" y="74">SGPIO10_TDO_SWO</text>
<text x="13.4" y="77.6">DIR_U4</text>
<text x="80.6" y="74">JTAG_TDO_SWO</text>
<text x="213" y="73.1">J7</text>
<text x="35.9" y="84" transform="rotate(-90 35.9 84)">R56</text>
<text x="39.4" y="84" transform="rotate(-90 39.4 84)">100K</text>
<text x="110.3" y="78.5" transform="rotate(-90 110.3 78.5)">R20</text>
<text x="113.8" y="78.5" transform="rotate(-90 113.8 78.5)">100K</text>
<text x="114" y="84" transform="rotate(-90 114 84)">R21</text>
<text x="117.4" y="84" transform="rotate(-90 117.4 84)">100K</text>
<text x="208.1" y="78.1">GND</text>
<text x="13.4" y="88.5">SGPIO8_TRACECLK_RTCK</text>
<text x="80.6" y="88.5">TRACECLK_RTCK</text>
<text x="117.6" y="89.4" transform="rotate(-90 117.6 89.4)">R22</text>
<text x="121" y="89.4" transform="rotate(-90 121 89.4)">100K</text>
<text x="213" y="86.2">FTSH-110-01-L-DV</text>
<text x="181.5" y="93.7">C30</text>
<text x="188.7" y="93.7">C42</text>
<text x="223.9" y="90.3">JTAG_TMS_SWDIO</text>
<text x="223.9" y="92.1">JTAG_TCK_SWCLK</text>
<text x="223.9" y="94">JTAG_TDO_SWO</text>
<text x="223.9" y="95.8">JTAG_TDI</text>
<text x="121.2" y="96.7" transform="rotate(-90 121.2 96.7)">R23</text>
<text x="124.7" y="96.7" transform="rotate(-90 124.7 96.7)">100K</text>
<text x="179" y="101.7">GND</text>
<text x="181.5" y="97.3">100n</text>
<text x="186.3" y="101.7">GND</text>
<text x="188.7" y="97.3">100n</text>
<text x="223.9" y="101.2">TRACEDATA0</text>
<text x="223.9" y="97.6">JTAG_RESET</text>
<text x="223.9" y="99.4">TRACECLK_RTCK</text>
<text x="13.4" y="103">SGPIO0_SGPIO4_TRACEDATA0</text>
<text x="80.6" y="103">TRACEDATA0</text>
<text x="158.6" y="106.7">VIO_BUF_B</text>
<text x="193.8" y="102.1" transform="rotate(-90 193.8 102.1)">R46</text>
<text x="197.3" y="102.1" transform="rotate(-90 197.3 102.1)">0R</text>
<text x="223.9" y="106.7">TRACEDATA3</text>
<text x="223.9" y="104.8">TRACEDATA2</text>
<text x="223.9" y="103">TRACEDATA1</text>
<text x="135" y="112.1">JP2 open - Target supplied JTAG_VREF</text>
<text x="135" y="113.9">JP2 closed - Target powered by JTAG_VREF</text>
<text x="172.4" y="113.6">10u</text>
<text x="172.4" y="110">C32</text>
<text x="181.5" y="113.6">100n</text>
<text x="181.5" y="110">C31</text>
<text x="193.1" y="111.5" transform="rotate(-90 193.1 111.5)">JP2</text>
<text x="213" y="111.2">J8</text>
<text x="13.4" y="117.6">SGPIO1_SGPIO5_TRACEDATA1</text>
<text x="80.6" y="117.6">TRACEDATA1</text>
<text x="169.9" y="118">GND</text>
<text x="179" y="118">GND</text>
<text x="188.4" y="114.8" transform="rotate(-90 188.4 114.8)">R38</text>
<text x="191.8" y="114.8" transform="rotate(-90 191.8 114.8)">UL</text>
<text x="208.1" y="116.2">GND</text>
<text x="223.9" y="117.6">VIO_3V3ZZ</text>
<text x="221.4" y="122.7">C7</text>
<text x="196.4" y="127.9" transform="rotate(-90 196.4 127.9)">SJ1</text>
<text x="198.5" y="130.1">PMEG1020EA</text>
<text x="198.5" y="128.1">D4</text>
<text x="218.9" y="130.7">GND</text>
<text x="221.4" y="126.4">100n</text>
<text x="260.2" y="128.4">J6 Not installed</text>
<text x="262" y="131.2">J6</text>
<text x="13.4" y="132.1">SGPIO2_SGPIO6_TRACEDATA2</text>
<text x="80.6" y="132.1">TRACEDATA2</text>
<text x="107.8" y="135.7">VIO_BUF_B</text>
<text x="176.7" y="132.1">VIO_3V3Z</text>
<text x="103.1" y="143.9" transform="rotate(-90 103.1 143.9)">R24</text>
<text x="106.5" y="143.9" transform="rotate(-90 106.5 143.9)">100K</text>
<text x="245.7" y="143">EXT_POW</text>
<text x="13.4" y="146.6">SGPIO3_SGPIO7_TRACEDATA3</text>
<text x="80.6" y="146.6">TRACEDATA3</text>
<text x="138.6" y="146.6">U7</text>
<text x="171.7" y="145.5">100K</text>
<text x="172.6" y="148.9">R50</text>
<text x="245.7" y="146.6">ISP_CTL_OD</text>
<text x="262" y="148.9">1X09</text>
<text x="109.6" y="150.2">VIO_3V3</text>
<text x="109.6" y="153.8">SGPIO14_TMS_SWDIO</text>
<text x="171.6" y="154.6">100R</text>
<text x="178.6" y="155.7">JTAG_TMS_SWDIO</text>
<text x="184" y="150.2">VIO_BUF_B</text>
<text x="13.4" y="161.1">SGPIO_9</text>
<text x="82.4" y="161.1">SGPIO_9_BUF</text>
<text x="107.8" y="157.5">SGPIO15_TMS_SWDIO_TXEN</text>
<text x="126.7" y="161.3" transform="rotate(-90 126.7 161.3)">2k2</text>
<text x="130.1" y="161.7" transform="rotate(-90 130.1 161.7)">R52</text>
<text x="172.6" y="158">R51</text>
<text x="257.1" y="156.1">GND</text>
<text x="168.1" y="167">GND</text>
<text x="107.8" y="173.8">VIO_3V3</text>
<text x="126.4" y="168.8">GND</text>
<text x="138.6" y="168.4">74LVC1T45GW</text>
<text x="138.6" y="170.2">U6</text>
<text x="171.7" y="169.1">100K</text>
<text x="172.6" y="172.5">R48</text>
<text x="180.4" y="173.8">VIO_BUF_B</text>
<text x="13.4" y="175.6">SGPIO_13</text>
<text x="82.4" y="175.6">SGPIO_13_BUF</text>
<text x="107.8" y="177.4">GPIO5_5_JTAG_RESET</text>
<text x="171.6" y="178.2">100R</text>
<text x="180.4" y="179.3">JTAG_RESET</text>
<text x="107.8" y="181.1">GPIO5_6_JTAG_RESET_TXEN</text>
<text x="126.7" y="184.9" transform="rotate(-90 126.7 184.9)">2k2</text>
<text x="130.1" y="185.3" transform="rotate(-90 130.1 185.3)">R47</text>
<text x="172.6" y="181.6">R49</text>
<text x="47.9" y="190.1">74LVC8T245PW</text>
<text x="138.6" y="192">74LVC1T45GW</text>
<text x="168.1" y="190.6">GND</text>
<text x="39.3" y="192.4">GND</text>
<text x="77.4" y="192.4">GND</text>
<text x="126.4" y="192.4">GND</text>
</g>
<g font-size="1.8">
<text x="43.6" y="28.4">2</text>
<text x="43.6" y="24.7">1</text>
<text x="47.7" y="29.2">A1</text>
<text x="47.7" y="25.5">VCC_A</text>
<text x="66.5" y="25.5">VCC_B</text>
<text x="75" y="24.7">8</text>
<text x="43.6" y="32">5</text>
<text x="47.7" y="32.8">DIR</text>
<text x="69.8" y="31">B1</text>
<text x="75" y="35.6">4</text>
<text x="75" y="30.2">7</text>
<text x="68.2" y="36.4">GND</text>
<text x="174.7" y="41.5" transform="rotate(-90 174.7 41.5)">5</text>
<text x="43.6" y="42.9">3</text>
<text x="47.7" y="43.7">A2</text>
<text x="69.8" y="45.5">B2</text>
<text x="75" y="44.7">6</text>
<text x="174.7" y="49.3" transform="rotate(-90 174.7 49.3)">3</text>
<text x="43.6" y="64.7">1</text>
<text x="47.7" y="65.5">VCC_A</text>
<text x="66.5" y="65.5">VCC_B</text>
<text x="75" y="64.7">24</text>
<text x="211.9" y="61">1</text>
<text x="211.9" y="62.9">3</text>
<text x="211.9" y="64.7">5</text>
<text x="220.6" y="61">2</text>
<text x="220.6" y="62.9">4</text>
<text x="220.6" y="64.7">6</text>
<text x="42.7" y="68.3">22</text>
<text x="47.7" y="69.1">OE</text>
<text x="66.5" y="69.1">VCC_B</text>
<text x="75" y="68.3">23</text>
<text x="154.3" y="66.5">2</text>
<text x="165.7" y="66.5">4</text>
<text x="211.9" y="66.5">7</text>
<text x="211.9" y="68.3">9</text>
<text x="220.6" y="66.5">8</text>
<text x="220.6" y="68.3">10</text>
<text x="43.6" y="73.7">3</text>
<text x="43.6" y="77.4">2</text>
<text x="47.7" y="74.5">A1</text>
<text x="69.8" y="74.5">B1</text>
<text x="75" y="73.7">21</text>
<text x="47.7" y="78.2">DIR</text>
<text x="43.6" y="88.3">4</text>
<text x="47.7" y="89.1">A2</text>
<text x="69.8" y="89.1">B2</text>
<text x="75" y="88.3">20</text>
<text x="211.9" y="90.1">1</text>
<text x="211.9" y="91.9">3</text>
<text x="211.9" y="93.7">5</text>
<text x="211.9" y="95.5">7</text>
<text x="220.6" y="90.1">2</text>
<text x="220.6" y="91.9">4</text>
<text x="220.6" y="93.7">6</text>
<text x="220.6" y="95.5">8</text>
<text x="211.1" y="99.1">11</text>
<text x="211.1" y="101">13</text>
<text x="211.9" y="97.3">9</text>
<text x="220.6" y="97.3">10</text>
<text x="220.6" y="99.1">12</text>
<text x="220.6" y="101">14</text>
<text x="43.6" y="102.8">5</text>
<text x="47.7" y="103.6">A3</text>
<text x="69.8" y="103.6">B3</text>
<text x="75" y="102.8">19</text>
<text x="211.1" y="102.8">15</text>
<text x="211.1" y="104.6">17</text>
<text x="211.1" y="106.4">19</text>
<text x="220.6" y="102.8">16</text>
<text x="220.6" y="104.6">18</text>
<text x="220.6" y="106.4">20</text>
<text x="194.6" y="108.2" transform="rotate(-90 194.6 108.2)">1</text>
<text x="43.6" y="117.3">6</text>
<text x="47.7" y="118.1">A4</text>
<text x="69.8" y="118.1">B4</text>
<text x="75" y="117.3">18</text>
<text x="194.6" y="116.8" transform="rotate(-90 194.6 116.8)">2</text>
<text x="192" y="122.7">3</text>
<text x="194.6" y="120.9" transform="rotate(-90 194.6 120.9)">2</text>
<text x="197" y="122.7">1</text>
<text x="43.6" y="131.8">7</text>
<text x="75" y="131.8">17</text>
<text x="260.9" y="131.8">1</text>
<text x="47.7" y="132.6">A5</text>
<text x="69.8" y="132.6">B5</text>
<text x="260.9" y="133.6">2</text>
<text x="260.9" y="135.4">3</text>
<text x="260.9" y="137.3">4</text>
<text x="260.9" y="139.1">5</text>
<text x="260.9" y="140.9">6</text>
<text x="260.9" y="142.7">7</text>
<text x="43.6" y="146.3">8</text>
<text x="47.7" y="147.1">A6</text>
<text x="69.8" y="147.1">B6</text>
<text x="75" y="146.3">16</text>
<text x="134.3" y="150">1</text>
<text x="165.7" y="150">6</text>
<text x="260.9" y="146.3">9</text>
<text x="260.9" y="144.5">8</text>
<text x="134.3" y="153.6">3</text>
<text x="138.5" y="154.4">A</text>
<text x="138.5" y="150.8">VCC_A</text>
<text x="157.3" y="150.8">VCC_B</text>
<text x="165.7" y="155.4">4</text>
<text x="43.6" y="160.9">9</text>
<text x="47.7" y="161.6">A7</text>
<text x="69.8" y="161.6">B7</text>
<text x="75" y="160.9">15</text>
<text x="134.3" y="157.2">5</text>
<text x="138.5" y="158">DIR</text>
<text x="159" y="161.6">GND</text>
<text x="161.4" y="156.2">B</text>
<text x="165.7" y="160.9">2</text>
<text x="134.3" y="173.6">1</text>
<text x="165.7" y="173.6">6</text>
<text x="42.7" y="175.4">10</text>
<text x="47.7" y="176.2">A8</text>
<text x="69.8" y="176.2">B8</text>
<text x="75" y="175.4">14</text>
<text x="134.3" y="177.2">3</text>
<text x="138.5" y="178">A</text>
<text x="138.5" y="174.4">VCC_A</text>
<text x="157.3" y="174.3">VCC_B</text>
<text x="161.4" y="179.8">B</text>
<text x="165.7" y="179">4</text>
<text x="42.7" y="180.8">11</text>
<text x="42.7" y="184.4">12</text>
<text x="47.7" y="181.6">GND</text>
<text x="47.7" y="185.2">GND</text>
<text x="68.2" y="185.2">GND</text>
<text x="75" y="184.4">13</text>
<text x="134.3" y="180.8">5</text>
<text x="138.5" y="181.6">DIR</text>
<text x="159" y="185.2">GND</text>
<text x="165.7" y="184.4">2</text>
</g>
<g font-size="1.5">
<text x="176.3" y="43.1" transform="rotate(-90 176.3 43.1)">VCC</text>
<text x="176.3" y="49.5" transform="rotate(-90 176.3 49.5)">GND</text>
</g>
</svg>
